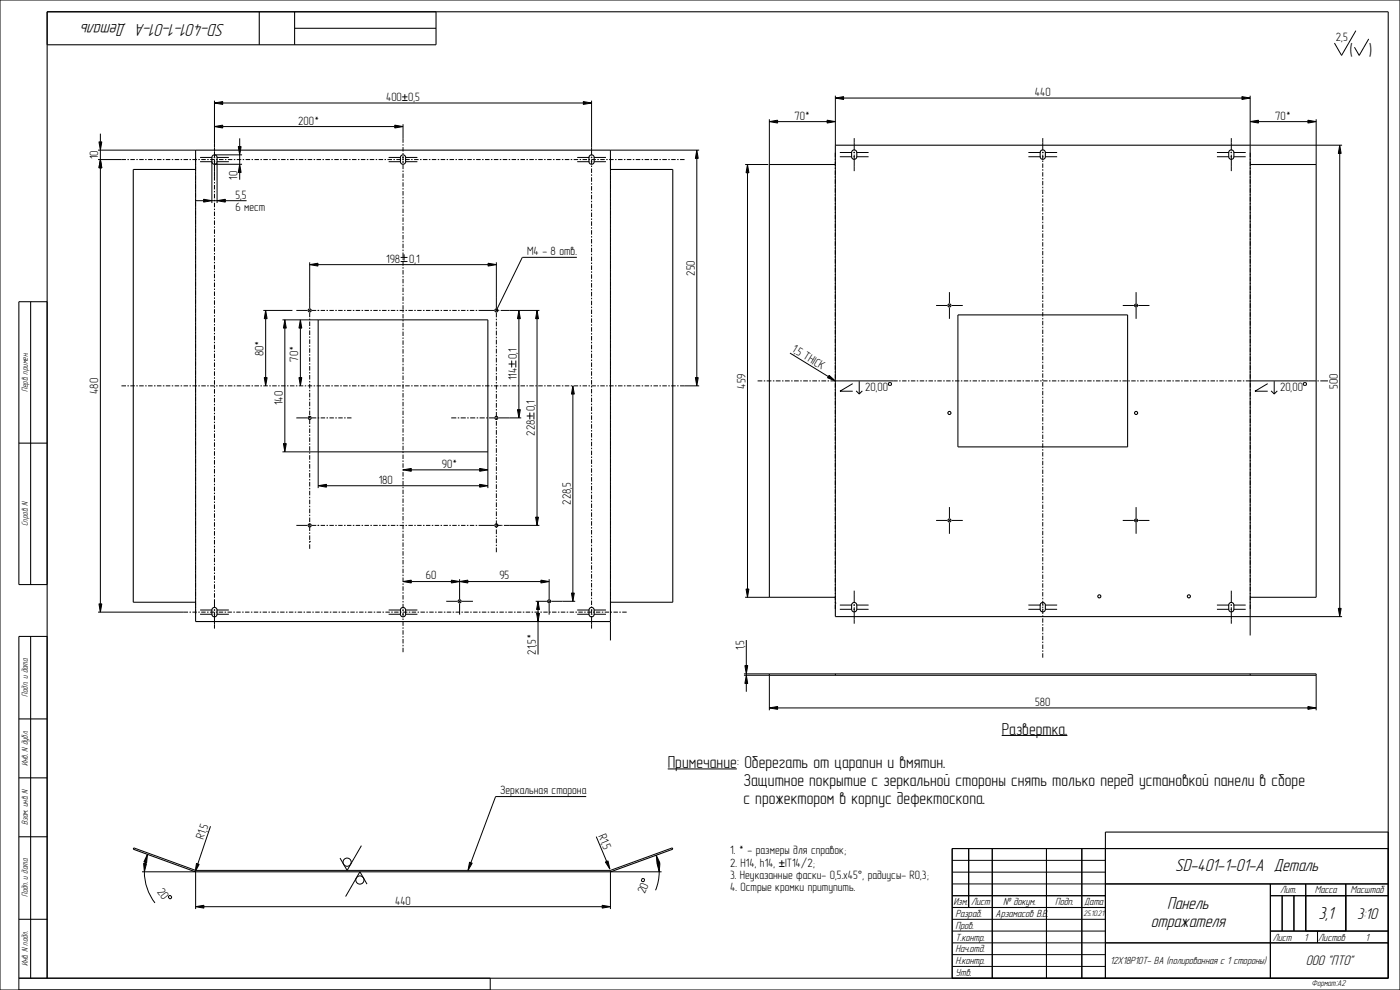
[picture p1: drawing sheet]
<svg xmlns="http://www.w3.org/2000/svg" width="594mm" height="420mm" viewBox="0 0 594 420" stroke-linecap="round" stroke-linejoin="round" font-family="sans-serif">
<g fill="none" stroke="#000" stroke-width=".45">
<path d="M110 5v14M125 12h60M125 5v14M185 5v14h-165M56.5 71.9h26.5v-8.2h176v8.2h26.5v183.6h-26.5v8.2h-176v-8.2h-26.5zM90.1 66.1a1.1 1.1 0 0 1 1.2-.4 1.1 1.1 0 0 1 .8 1.1v1.8a1.1 1.1 0 0 1-1.1 1.1 1.1 1.1 0 0 1-1.1-1.1zM170.1 66.1a1.1 1.1 0 0 1 1.2-.4 1.1 1.1 0 0 1 .8 1.1v1.8a1.1 1.1 0 0 1-1.1 1.1 1.1 1.1 0 0 1-1.1-1.1zM250.1 66.1a1.1 1.1 0 0 1 1.2-.4 1.1 1.1 0 0 1 .8 1.1v1.8a1.1 1.1 0 0 1-1.1 1.1 1.1 1.1 0 0 1-1.1-1.1zM326.4 69.8h28v-8.2h176v8.2h28v183.6h-28v8.2h-176v-8.2h-28zM361.8 63.8l.6-.2 .9 .4 .2 2.5a1.1 1.1 0 0 1-1.1 1.1 1.1 1.1 0 0 1-1.1-1.1l.1-2.2zM441.8 63.8l.6-.2 .9 .4 .2 2.5a1.1 1.1 0 0 1-1.1 1.1 1.1 1.1 0 0 1-1.1-1.1l.1-2.2zM521.8 63.8l.6-.2 .9 .4 .2 2.5a1.1 1.1 0 0 1-1.1 1.1 1.1 1.1 0 0 1-1.1-1.1l.1-2.2z"/>
<path d="M13 128v120M20 128h-12v120h12M135 135.7h72v56h-72zM406.4 133.6h72v56h-72zM8 188h12M90.3 257.9l.7-.2 .9 .4 .2 2.5a1.1 1.1 0 0 1-1.1 1.1 1.1 1.1 0 0 1-1.1-1.1l.1-2.2zM170.3 257.9l.7-.2 .9 .4 .2 2.5a1.1 1.1 0 0 1-1.1 1.1 1.1 1.1 0 0 1-1.1-1.1l.1-2.2zM250.3 257.9l.7-.2 .9 .4 .2 2.5a1.1 1.1 0 0 1-1.1 1.1 1.1 1.1 0 0 1-1.1-1.1l.1-2.2zM361.5 256a1.1 1.1 0 0 1 1.3-.3 1.1 1.1 0 0 1 .7 1v1.8a1.1 1.1 0 0 1-1.1 1.1 1.1 1.1 0 0 1-1.1-1.1zM441.8 255.8l.6-.2 .9 .4 .2 2.5a1.1 1.1 0 0 1-1.1 1.1 1.1 1.1 0 0 1-1.1-1.1l.1-2.2zM521.5 256a1.1 1.1 0 0 1 1.3-.3 1.1 1.1 0 0 1 .7 1v1.8a1.1 1.1 0 0 1-1.1 1.1 1.1 1.1 0 0 1-1.1-1.1zM13 270v145"/>
<path d="M20 270h-12v145h581v-410h-569v410M326.4 285.9v.6h232v-.6M354.4 285.9v.6M530.4 285.9v.6M8 305h12M8 330h12M8 355h12M56.7 359.7l-.2 .6 26.5 9.6M285.2 359.7l.3 .6-26.5 9.6M411 360v25M421 360v55M444 360v55"/>
<path d="M459 360v55M589 360h-185v55M589 353h-120v62M83 369.3v.6M83 369.9h176M259 369.3v.6M404 380h65M469 375h120M539 380h50M539 375v40M544 380v15M549 380v15"/>
<path d="M554 375v20M571 375v20M8 390h12M404 385h65M469 400h120M539 395h50M559 395v5"/>
<circle cx="131.4" cy="131.7" r=".66"/>
<circle cx="210.6" cy="131.7" r=".66"/>
<circle cx="402.8" cy="129.6" r=".66"/>
<circle cx="482" cy="129.6" r=".66"/>
<circle cx="131.4" cy="177.3" r=".66"/>
<circle cx="210.6" cy="177.3" r=".66"/>
<circle cx="402.8" cy="175.2" r=".66"/>
<circle cx="482" cy="175.2" r=".66"/>
<circle cx="131.4" cy="222.9" r=".66"/>
<circle cx="210.6" cy="222.9" r=".66"/>
<circle cx="402.8" cy="220.8" r=".66"/>
<circle cx="482" cy="220.8" r=".66"/>
<circle cx="195" cy="255.1" r=".66"/>
<circle cx="233" cy="255.1" r=".66"/>
<circle cx="466.4" cy="253" r=".66"/>
<circle cx="504.4" cy="253" r=".66"/>
</g>
<g fill="#000">
<path d="M91 43.7l3.5-.6v1.2zM91 53.7l3.5-.6v1.2zM167.5 53.1l3.5 .6-3.5 .6zM247.5 43.1l3.5 .6-3.5 .6zM326.4 51.6l3.5-.6v1.2zM350.9 51l3.5 .6-3.5 .6zM354.4 41.6l3.5-.6v1.2zM530.4 51.6l3.5-.6v1.2zM526.9 41l3.5 .6-3.5 .6zM554.9 51l3.5 .6-3.5 .6zM42.6 67.7l.6 3.5h-1.2zM42 60.2h1.2l-.6 3.5z"/>
<path d="M101.1 62.2h1.2l-.6 3.5zM101.7 69.7l.6 3.5h-1.2zM295.6 63.7l.6 3.5h-1.2zM317.1 69.8l.6 3.5h-1.2zM568.4 61.6l.6 3.5h-1.2zM86.4 84.5l3.5 .6-3.5 .6zM92.1 85.1l3.5-.6v1.2zM131.4 112.3l3.5-.6v1.2zM207.1 111.7l3.5 .6-3.5 .6zM112.7 131.7l.6 3.5h-1.2zM120.9 135.7l.6 3.5h-1.2zM127.4 135.7l.6 3.5h-1.2z"/>
<path d="M220.2 131.7l.6 3.5h-1.2zM227.9 131.7l.6 3.5h-1.2zM112.1 160.2h1.2l-.6 3.5zM126.8 160.2h1.2l-.6 3.5zM219.6 173.8h1.2l-.6 3.5zM243.1 163.7l.6 3.5h-1.2zM295 160.2h1.2l-.6 3.5zM351.8 159.3l2.6 2.3-3.3-1.3zM120.3 188.2h1.2l-.6 3.5zM171 199.3l3.5-.6v1.2zM203.5 198.7l3.5 .6-3.5 .6zM135 206.1l3.5-.6v1.2z"/>
<path d="M203.5 205.5l3.5 .6-3.5 .6zM227.3 219.4h1.2l-.6 3.5zM42 256.2h1.2l-.6 3.5zM171 246.7l3.5-.6v1.2zM191.5 246.1l3.5 .6-3.5 .6zM195 246.7l3.5-.6v1.2zM228.3 255.1l.6 3.5h-1.2zM229.5 246.1l3.5 .6-3.5 .6zM242.5 251.6h1.2l-.6 3.5zM316.5 249.9h1.2l-.6 3.5zM227.7 260.2h1.2l-.6 3.5zM567.8 258.1h1.2l-.6 3.5z"/>
<path d="M316.6 286.5l.6 3.5h-1.2zM316 282.4h1.2l-.6 3.5zM326.4 300.3l3.5-.6v1.2zM554.9 299.7l3.5 .6-3.5 .6zM60.9 366.3l1.2 .1-.8 3.5zM62.6 362.5l-.4 3.5-1.1-.3zM83.4 366.3l1.1 .4-1.7 3.1zM199.2 365.8l1.2 .4-1.8 3.1zM256.9 365.7l1.1-.5 .8 3.5zM278.4 362.8l1.5 3.2-1.1 .3zM278.8 366.4l1.2-.1-.3 3.6zM83 384.7l3.5-.6v1.2z"/>
<path d="M255.5 384.1l3.5 .6-3.5 .6z"/>
</g>
<g fill="none" stroke="#000" stroke-width=".42">
<path d="M0 0h594v420h-594zM575.3 13l-6.1 10.5-3-5.2M580.7 16.5l-4 7-2-3.5M42.6 56.7v3.5M91 43.7l3.5-.6v1.2zM91 53.7l3.5-.6v1.2zM91 42.7v24.4M94.5 53.7h73M94.5 43.7h153M101.7 58.7v3.5M167.5 53.1l3.5 .6-3.5 .6zM171 52.7v7.9"/>
<path d="M247.5 43.1l3.5 .6-3.5 .6zM251 42.7v23.2M326.4 51.6l3.5-.6v1.2zM326.4 50.6v19.2M329.9 51.6h21M350.9 51l3.5 .6-3.5 .6zM354.4 41.6l3.5-.6v1.2zM354.4 40.6v21M357.9 41.6h169M362.4 58.6v5.2M442.4 58.6v5.2M522.4 58.6v5.2"/>
<path d="M526.9 41l3.5 .6-3.5 .6zM530.4 51.6l3.5-.6v1.2zM530.4 40.6v21h39M533.9 51.6h21M554.9 51l3.5 .6-3.5 .6zM558.4 50.6v19.2M41.6 67.7h11.9M41.6 63.7h41.4M42 60.2h1.2l-.6 3.5zM42.6 67.7l.6 3.5h-1.2zM42.6 63.7v4M42.6 71.2v188.5"/>
<path d="M54.1 67.7h.6M55.3 67.7h1.9M57.8 67.7h.7M59.1 67.7h1.9M61.6 67.7h.6M62.8 67.7h1.9M65.4 67.7h.6M66.6 67.7h1.9M69.1 67.7h.6M70.4 67.7h1.9M72.9 67.7h.6M74.1 67.7h1.9"/>
<path d="M76.6 67.7h.7M77.9 67.7h1.9M80.4 67.7h.6M81.6 67.7h1.9M83 66.9v1.9M83 69.4v.6M83 70.7v186M84.2 67.7h.6M84.9 68.6h5.2M84.9 66.8h5.2M85.4 67.7h1.9M87.9 67.7h.6"/>
<path d="M89.2 67.7h1.9M89.9 68.6v17.5M90.7 68.6h.6M90.7 66.8h.6M91 67.7v8.9M91 77.2v.6M91 78.5v1.9M91 69.7h11.7M91 65.7h11.7M91.7 67.7h.6M91.9 68.6h5.2M91.9 66.8h5.2"/>
<path d="M92.1 69v17.1M92.9 67.7h1.9M95.5 67.7h.6M96.7 67.7h1.9M99.2 67.7h.6M100.4 67.7h2M101.1 62.2h1.2l-.6 3.5zM101.7 69.7l.6 3.5h-1.2zM101.7 65.7v4M101.7 73.2v3M103 67.7h.6M104.2 67.7h1.9"/>
<path d="M106.7 67.7h.7M108 67.7h1.9M110.5 67.7h.6M111.7 67.7h1.9M114.3 67.7h.6M115.5 67.7h1.9M118 67.7h.6M119.3 67.7h1.9M121.8 67.7h.6M123 67.7h1.9M125.5 67.7h.7M126.8 67.7h1.9"/>
<path d="M129.3 67.7h.6M130.5 67.7h2M133.1 67.7h.6M134.3 67.7h1.9M136.8 67.7h.7M138.1 67.7h1.9M140.6 67.7h.6M141.8 67.7h1.9M144.4 67.7h.6M145.6 67.7h1.9M148.1 67.7h.6M149.4 67.7h1.9"/>
<path d="M151.9 67.7h.6M153.1 67.7h1.9M155.6 67.7h.7M156.9 67.7h1.9M159.4 67.7h.6M160.6 67.7h1.9M163.2 67.7h.6M164.4 67.7h1.9M164.9 68.6h5.2M164.9 66.8h5.2M166.9 67.7h.6M168.2 67.7h1.9"/>
<path d="M170.7 68.6h.6M170.7 66.8h.6M170.7 67.7h.6M171 61.2v.6M171 62.4v1.9M171 64.9v.6M171 66.1v1.9M171 68.6v.7M171 69.9v1.8M171 72.4v.6M171 73.6v1.9M171 76.1v.6"/>
<path d="M171 77.3v1.9M171 79.8v.6M171.9 68.6h5.2M171.9 66.8h5.2M171.9 67.7h1.9M174.5 67.7h.6M175.7 67.7h1.9M178.2 67.7h.6M179.4 67.7h2M182 67.7h.6M183.2 67.7h1.9M185.7 67.7h.7"/>
<path d="M187 67.7h1.9M189.5 67.7h.6M190.7 67.7h1.9M193.3 67.7h.6M194.5 67.7h1.9M197 67.7h.6M198.3 67.7h1.9M200.8 67.7h.6M202 67.7h1.9M204.5 67.7h.7M205.8 67.7h1.9M208.3 67.7h.6"/>
<path d="M209.5 67.7h2M212.1 67.7h.6M213.3 67.7h1.9M215.8 67.7h.7M217.1 67.7h1.9M219.6 67.7h.6M220.8 67.7h1.9M223.4 67.7h.6M224.6 67.7h1.9M227.1 67.7h.6M228.4 67.7h1.9M230.9 67.7h.6"/>
<path d="M232.1 67.7h1.9M234.6 67.7h.7M235.9 67.7h1.9M238.4 67.7h.6M239.6 67.7h1.9M242.2 67.7h.6M243.4 67.7h1.9M244.9 68.6h5.2M244.9 66.8h5.2M245.9 67.7h.6M247.2 67.7h1.9M249.7 67.7h.6"/>
<path d="M250.7 68.6h.6M250.7 66.8h.6M251 66.5v.6M251 70.2v.6M251 71.5v1.9M251 74v.6M251 75.2v1.9M251 77.7v.6M251 78.9v1.9M251.9 68.6h5.2M251.9 66.8h5.2M252.8 67.7h-1.8v1.9"/>
<path d="M253.5 67.7h.6M254.7 67.7h1.9M257.2 67.7h.6M258.4 67.7h2M259 63.7h37.6M259 66.9v1.9M259 69.4v.6M259 70.7v186M261 67.7h.6M262.2 67.7h1.9M264.7 67.7h.7M266 67.7h1.9"/>
<path d="M268.5 67.7h.6M269.7 67.7h1.9M272.3 67.7h.6M273.5 67.7h1.9M276 67.7h.6M277.3 67.7h1.9M279.8 67.7h.6M281 67.7h1.9M283.5 67.7h.7M284.8 67.7h1.9M287.3 67.7h.6M288.5 67.7h2"/>
<path d="M295.6 63.7l.6 3.5h-1.2zM295.6 67.2v93M316.1 69.8h9.9M317.1 69.8l.6 3.5h-1.2zM317.1 73.3v176.6M354.4 64.8v1.9M354.4 67.3v.6M354.4 68.6v186M356.3 66.5h5.2M356.3 64.7h5.2M362.1 66.5h.6M362.1 64.7h.6"/>
<path d="M362.4 64.4v.6M362.4 65.6v7M363.4 66.5h5.1M363.4 64.7h5.1M436.3 66.5h5.2M436.3 64.7h5.2M442.1 66.5h.6M442.1 64.7h.6M442.4 64.4v.6M442.4 65.6v1.9M442.4 68.1v.6M442.4 69.3v1.9"/>
<path d="M442.4 71.8v.6M442.4 73v1.9M442.4 75.5v.6M442.4 76.8v1.8M442.4 79.2v.6M443.4 66.5h5.1M443.4 64.7h5.1M516.3 66.5h5.2M516.3 64.7h5.2M522.1 66.5h.6M522.1 64.7h.6M522.4 64.4v.6"/>
<path d="M522.4 65.6v7M523.4 66.5h5.1M523.4 64.7h5.1M530.5 64.8v1.9M530.5 67.3v.6M530.5 68.6v186M568.4 61.6l.6 3.5h-1.2zM568.4 65.1v193M82.9 85.1h3.5M86.4 84.5l3.5 .6-3.5 .6zM89.9 85.1h2.2M91 81v.6"/>
<path d="M91 82.2v1.9M91 84.8v.6M91 86v1.9M91 88.5v.6M91 89.8v1.9M91 92.3v.6M91 93.5v1.9M91 96.1v.6M91 97.3v1.9M91 99.8v.6M92.1 85.1l3.5-.6v1.2zM95.6 85.1h9"/>
<path d="M171 81.1v1.8M171 83.5v.7M171 84.8v1.9M171 87.3v.6M171 88.5v1.9M171 91v.6M171 92.2v1.9M171 94.7v.6M171 96v1.8M171 98.4v.7M171 99.7v1.9M251 81.5v.6"/>
<path d="M251 82.7v1.9M251 85.2v.6M251 86.4v1.9M251 88.9v.7M251 90.2v1.9M251 92.7v.6M251 93.9v1.9M251 96.4v.6M251 97.7v1.8M442.4 80.5v1.8M442.4 82.9v.7M442.4 84.2v1.8"/>
<path d="M442.4 86.7v.6M442.4 87.9v1.8M442.4 90.4v.6M442.4 91.6v1.9M442.4 94.1v.6M442.4 95.3v1.9M442.4 97.8v.6M442.4 99v1.9M91 101.1v1.9M91 103.6v.6M91 104.8v1.9M91 107.3v.7"/>
<path d="M91 108.6v1.9M91 111.1v.6M91 112.3v2M91 114.9v.6M91 116.1v1.9M91 118.6v.7M91 119.9v1.9M131.4 112.3l3.5-.6v1.2zM131.4 111.3v19.5M134.9 112.3h72.2M170 109.2h2.9M170 111h2.9"/>
<path d="M171 102.2v.6M171 103.4v1.9M171 105.9v.6M171 107.1v1.9M171 109.6v.6M171 110.9v1.8M171 113.4v.6M171 114.6v1.9M171 117.1v.6M171 118.3v1.9M171.4 107.9v2.6M207.1 111.7l3.5 .6-3.5 .6z"/>
<path d="M210.6 111.3v19.5M244.8 109.2h-23.2l-11 22.5M251 100.2v.6M251 101.4v1.9M251 103.9v.6M251 105.1v1.9M251 107.6v.7M251 108.9v1.9M251 111.4v.6M251 112.6v1.9M251 115.1v.6M251 116.4v1.8"/>
<path d="M251 118.9v.6M442.4 101.5v.6M442.4 102.7v1.9M442.4 105.2v.6M442.4 106.4v1.9M442.4 108.9v.6M442.4 110.2v1.8M442.4 112.6v.6M442.4 113.9v1.8M442.4 116.3v.7M442.4 117.6v1.8M91 122.4v.6"/>
<path d="M91 123.6v2M91 126.2v.6M91 127.4v1.9M91 129.9v.7M91 131.2v1.9M91 133.7v.6M91 134.9v1.9M91 137.5v.6M91 138.7v1.9M111.7 131.7h12.4M112.7 131.7l.6 3.5h-1.2zM112.7 135.2v25"/>
<path d="M119.9 135.7h15.1M120.9 135.7l.6 3.5h-1.2zM120.9 139.2v49M125.7 131.7h4.8M127.4 135.7l.6 3.5h-1.2zM127.4 139.2v21M131.1 131.7h.6M131.4 131.4v.6M131.4 132.6v1.9M131.4 135.2v.6M131.4 136.4v1.9M131.4 138.9v.7"/>
<path d="M132.3 131.7h1.9M134.8 131.7h.1M134.8 131.7h.6M136 131.7h1.9M138.5 131.7h.7M139.8 131.7h1.8M142.3 131.7h.6M143.5 131.7h1.9M146 131.7h.6M147.2 131.7h1.9M149.7 131.7h.6M150.9 131.7h1.9"/>
<path d="M153.4 131.7h.6M154.7 131.7h1.8M157.2 131.7h.6M158.4 131.7h1.9M160.9 131.7h.6M162.1 131.7h1.9M164.6 131.7h.6M165.8 131.7h1.9M168.3 131.7h.6M169.6 131.7h1.8M171 120.8v.6M171 122v1.9"/>
<path d="M171 124.5v.7M171 125.8v1.8M171 128.3v.6M171 129.5v1.9M171 132v.6M171 133.2v1.9M171 135.7v.6M171 136.9v1.9M171 139.4v.7M172 131.7h.7M173.3 131.7h1.9M175.8 131.7h.6"/>
<path d="M177 131.7h1.9M179.5 131.7h.6M180.7 131.7h1.9M183.2 131.7h.6M184.5 131.7h1.8M186.9 131.7h.7M188.2 131.7h1.8M190.7 131.7h.6M191.9 131.7h1.9M194.4 131.7h.6M195.6 131.7h1.9M198.1 131.7h.6"/>
<path d="M199.3 131.7h1.9M201.8 131.7h.7M203.1 131.7h6.6M210.3 131.7h1.5M210.6 131.4v.6M210.6 132.6v2M210.6 135.2v.6M210.6 136.5v1.9M210.6 139.1v.6M220.2 131.7l.6 3.5h-1.2zM220.2 135.2v38.6M227.9 131.7l.6 3.5h-1.2z"/>
<path d="M227.9 135.2v84.2M228.9 131.7h-16.5M251 120.1v1.9M251 122.6v.6M251 123.8v1.9M251 126.3v.7M251 127.6v1.9M251 130.1v.6M251 131.3v1.9M251 133.8v.6M251 135.1v1.9M251 137.6v.6"/>
<path d="M251 138.8v1.9M397.2 129.6h4.7M402.5 129.6h.6M402.8 123.9v4.8M402.8 129.3v.6M402.8 130.5v4.8M403.8 129.6h4.7M442.4 120.1v.6M442.4 121.3v1.8M442.4 123.8v.6M442.4 125v1.9M442.4 127.5v.6"/>
<path d="M442.4 128.7v1.9M442.4 131.2v.6M442.4 132.4v1.9M442.4 134.9v.6M442.4 136.1v1.9M442.4 138.6v.6M442.4 139.8v1.9M476.4 129.6h4.7M481.7 129.6h.6M482 123.9v4.8M482 129.3v.6M482 130.5v4.8"/>
<path d="M483 129.6h4.7M91 141.2v.6M91 142.5v1.9M91 145v.6M91 146.2v1.9M91 148.8v.6M91 150v1.9M91 152.5v.6M91 153.8v1.9M91 156.3v.6M91 157.5v1.9M131.4 140.2v1.9"/>
<path d="M131.4 142.7v.6M131.4 144v1.9M131.4 146.5v.6M131.4 147.7v2M131.4 150.3v.6M131.4 151.5v1.9M131.4 154.1v.6M131.4 155.3v1.9M131.4 157.8v.7M131.4 159.1v1.9M171 140.7v1.8M171 143.2v.6"/>
<path d="M171 144.4v1.9M171 146.9v.6M171 148.1v1.9M171 150.6v.6M171 151.9v1.8M171 154.3v.7M171 155.6v1.9M171 158.1v.6M171 159.3v1.9M210.6 140.3v2M210.6 142.9v.6M210.6 144.1v2"/>
<path d="M210.6 146.7v.6M210.6 148v1.9M210.6 150.6v.6M210.6 151.8v2M210.6 154.4v.6M210.6 155.6v2M210.6 158.2v.6M210.6 159.5v1.9M215.8 154.4h2.6M217.1 153v2.9M218.8 153v2.9M251 141.3v.6"/>
<path d="M251 142.5v1.9M251 145.1v.6M251 146.3v1.9M251 148.8v.6M251 150v1.9M251 152.5v.7M251 153.8v1.9M251 156.3v.6M251 157.5v1.9M335.2 149.8l16.2 10M351.8 159.3l2.6 2.3-3.3-1.3zM442.4 142.3v.6"/>
<path d="M442.4 143.6v1.8M442.4 146v.6M442.4 147.3v1.8M442.4 149.7v.7M442.4 151v1.8M442.4 153.4v.7M442.4 154.7v1.8M442.4 157.2v.6M442.4 158.4v1.9M51.5 163.7h2M54.1 163.7h.6M55.3 163.7h1.9"/>
<path d="M57.8 163.7h.7M59.1 163.7h1.9M61.6 163.7h.6M62.8 163.7h1.9M65.4 163.7h.6M66.6 163.7h1.9M69.1 163.7h.6M70.4 163.7h1.9M72.9 163.7h.6M74.1 163.7h1.9M76.6 163.7h.7M77.9 163.7h1.9"/>
<path d="M80.4 163.7h.6M81.6 163.7h1.9M84.2 163.7h.6M85.4 163.7h1.9M87.9 163.7h.6M89.2 163.7h1.9M91 160.1v.6M91 161.3v1.9M91 163.8v.6M91 165.1v1.9M91 167.6v.6M91 168.8v1.9"/>
<path d="M91 171.4v.6M91 172.6v1.9M91 175.1v.6M91 176.4v1.9M91 178.9v.6M91.7 163.7h.6M92.9 163.7h1.9M95.5 163.7h.6M96.7 163.7h1.9M99.2 163.7h.6M100.4 163.7h2M103 163.7h.6"/>
<path d="M104.2 163.7h1.9M106.7 163.7h.7M108 163.7h1.9M110.5 163.7h.6M111.7 163.7h1.9M112.1 160.2h1.2l-.6 3.5zM114.3 163.7h.6M115.5 163.7h1.9M118 163.7h.6M119.3 163.7h1.9M121.8 163.7h.6M123 163.7h1.9"/>
<path d="M125.5 163.7h.7M125.7 177.3h4.8M126.8 163.7h1.9M126.8 160.2h1.2l-.6 3.5zM129.3 163.7h.6M130.5 163.7h2M131.1 177.3h.6M131.4 161.6v.6M131.4 162.9v1.9M131.4 165.4v.6M131.4 166.6v2M131.4 169.2v.6"/>
<path d="M131.4 170.4v1.9M131.4 173v.6M131.4 174.2v1.9M131.4 176.7v.7M131.4 178v1.9M132.3 177.3h1.9M133.1 163.7h.6M134.3 163.7h1.9M134.8 177.3h.6M136.1 177.3h1.8M136.8 163.7h.7M138.1 163.7h1.9"/>
<path d="M138.6 177.3h.6M139.8 177.3h1.9M140.6 163.7h.6M141.8 163.7h1.9M142.3 177.3h.6M143.5 177.3h1.9M144.4 163.7h.6M145.6 163.7h1.9M146 177.3h.6M147.3 177.3h1.8M148.1 163.7h.6M149.4 163.7h1.9"/>
<path d="M151.9 163.7h.6M153.1 163.7h1.9M155.6 163.7h.7M156.9 163.7h1.9M159.4 163.7h.6M160.6 163.7h1.9M163.2 163.7h.6M164.4 163.7h1.9M166.9 163.7h.6M168.2 163.7h1.9M170.7 163.7h.6M171 161.8v.6"/>
<path d="M171 163v1.9M171 165.5v.6M171 166.8v1.8M171 169.2v.7M171 170.5v1.9M171 173v.6M171 174.2v1.9M171 176.7v.6M171 177.9v1.9M171.9 163.7h1.9M174.5 163.7h.6M175.7 163.7h1.9"/>
<path d="M178.2 163.7h.6M179.4 163.7h2M182 163.7h.6M183.2 163.7h1.9M185.7 163.7h.7M187 163.7h1.9M189.5 163.7h.6M190.7 163.7h1.9M191.4 177.3h2.2M193.3 163.7h.6M194.2 177.3h.6M194.5 163.7h1.9"/>
<path d="M195.5 177.3h2.1M197 163.7h.6M198.2 177.3h.7M198.3 163.7h1.9M199.5 177.3h2.1M200.8 163.7h.6M202 163.7h1.9M202.3 177.3h.6M203.5 177.3h2.2M204.5 163.7h.7M205.8 163.7h1.9M206.3 177.3h.6"/>
<path d="M207.5 177.3h2.2M208.3 163.7h.6M209.5 163.7h2M210.3 177.3h.6M210.6 162.1v.6M210.6 163.3v2M210.6 165.9v.6M210.6 167.1v2M210.6 169.7v.6M210.6 171v1.9M210.6 173.6v.6M210.6 174.8v2"/>
<path d="M210.6 177.4v.6M210.6 178.6v2M211.5 177.3h9.7M212.1 163.7h.6M213.3 163.7h1.9M215.8 163.7h.7M217.1 163.7h1.9M219.6 173.8h1.2l-.6 3.5zM219.6 163.7h.6M220.8 163.7h1.9M223.4 163.7h.6M223.5 176.5h2.6"/>
<path d="M224.6 163.7h1.9M224.8 175v2.9M226.5 175v2.9M227.1 163.7h.6M228.4 163.7h1.9M230.9 163.7h.6M232.1 163.7h1.9M234.6 163.7h.7M235.9 163.7h1.9M238.4 163.7h.6M239.6 163.7h1.9M242.2 163.7h.6"/>
<path d="M243.1 163.7l.6 3.5h-1.2zM243.1 167.2v84.4M243.4 163.7h1.9M245.9 163.7h.6M247.2 163.7h1.9M249.7 163.7h.6M250.9 163.7h1.9M251 160v.6M251 161.3v1.8M251 163.8v.6M251 165v1.9M251 167.5v.6"/>
<path d="M251 168.7v1.9M251 171.2v.7M251 172.5v1.9M251 175v.6M251 176.2v1.9M251 178.7v.6M251 180v1.8M253.5 163.7h.6M254.7 163.7h1.9M257.2 163.7h.6M258.4 163.7h2M261 163.7h.6"/>
<path d="M262.2 163.7h1.9M264.7 163.7h.7M266 163.7h1.9M268.5 163.7h.6M269.7 163.7h1.9M272.3 163.7h.6M273.5 163.7h1.9M276 163.7h.6M277.3 163.7h1.9M279.8 163.7h.6M281 163.7h1.9M283.5 163.7h.7"/>
<path d="M284.8 163.7h1.9M287.3 163.7h.6M288.5 163.7h8.1M295 160.2h1.2l-.6 3.5zM321.4 161.6h2M324.1 161.6h.6M325.3 161.6h2M327.9 161.6h.6M329.2 161.6h2M331.8 161.6h.6M333 161.6h2M335.7 161.6h.6"/>
<path d="M336.9 161.6h2M339.5 161.6h.7M340.8 161.6h2M343.4 161.6h.6M344.6 161.6h2.1M347.3 161.6h.6M348.5 161.6h2M351.1 161.6h.7M352.4 161.6h28.5M361.8 162.8l-5.4 3.2h5.4M363.2 165.8l1.4 1.3 1.3-1.3M364.6 161.7v5.4"/>
<path d="M376.9 162.6l1-.3 .3 .9-1 .3zM381.5 161.6h.6M382.7 161.6h1.9M385.2 161.6h.7M386.5 161.6h1.9M389 161.6h.6M390.2 161.6h1.9M392.7 161.6h.6M394 161.6h1.8M396.5 161.6h.6M397.7 161.6h1.9M400.2 161.6h.6"/>
<path d="M401.4 161.6h1.9M403.9 161.6h.7M405.2 161.6h1.9M407.7 161.6h.6M408.9 161.6h1.9M411.4 161.6h.6M412.7 161.6h1.8M415.2 161.6h.6M416.4 161.6h1.9M418.9 161.6h.6M420.1 161.6h1.9M422.6 161.6h.7"/>
<path d="M423.9 161.6h1.9M426.4 161.6h.6M427.6 161.6h1.9M430.1 161.6h.6M431.4 161.6h1.8M433.9 161.6h.6M435.1 161.6h1.9M437.6 161.6h.6M438.8 161.6h1.9M441.3 161.6h.7M442.4 160.9v.6M442.4 162.1v1.9"/>
<path d="M442.4 164.6v.6M442.4 165.8v1.9M442.4 168.3v.6M442.4 169.5v1.9M442.4 172v.6M442.4 173.2v1.9M442.4 175.7v.6M442.4 177v1.8M442.4 179.4v.6M442.6 161.6h1.9M445.1 161.6h.6M446.3 161.6h1.9"/>
<path d="M448.8 161.6h.6M450.1 161.6h1.8M452.6 161.6h.6M453.8 161.6h1.9M456.3 161.6h.6M457.5 161.6h1.9M460 161.6h.7M461.3 161.6h1.9M463.8 161.6h.6M465 161.6h1.9M467.5 161.6h.6M468.7 161.6h1.9"/>
<path d="M471.3 161.6h.6M472.5 161.6h1.9M475 161.6h.6M476.2 161.6h1.9M478.7 161.6h.6M480 161.6h1.9M482.5 161.6h.6M483.7 161.6h1.9M486.2 161.6h.6M487.4 161.6h1.9M489.9 161.6h.7M491.2 161.6h1.9"/>
<path d="M493.7 161.6h.6M494.9 161.6h1.9M497.4 161.6h.6M498.7 161.6h1.8M501.2 161.6h.6M502.4 161.6h1.9M504.9 161.6h.6M506.1 161.6h1.9M508.6 161.6h.7M509.9 161.6h1.9M512.4 161.6h.6M513.6 161.6h1.9"/>
<path d="M516.1 161.6h.6M517.4 161.6h1.8M519.9 161.6h.6M521.1 161.6h1.9M523.6 161.6h.6M524.8 161.6h1.9M527.3 161.6h.7M528.6 161.6h29.7M537.9 162.8l-5.4 3.2h5.4M539.3 165.8l1.3 1.3 1.3-1.3M540.6 161.7v5.4M553 162.6l1-.3 .3 .9-1 .3z"/>
<path d="M558.9 161.6h.7M560.2 161.6h3.2M91 180.1v1.9M91 182.6v.7M91 183.9v1.9M91 186.4v.6M91 187.6v2M91 190.2v.6M91 191.4v1.9M91 193.9v.7M91 195.2v1.9M91 197.7v.6"/>
<path d="M91 198.9v2M119.9 191.7h15M120.3 188.2h1.2l-.6 3.5zM131.4 180.5v.6M131.4 181.8v1.9M131.4 184.3v.6M131.4 185.5v2M131.4 188.1v.6M131.4 189.3v1.9M131.4 191.9v.6M131.4 193.1v1.9M131.4 195.6v.7"/>
<path d="M131.4 196.9v1.9M131.4 199.4v.6M135 191.7v15.4M171 199.3l3.5-.6v1.2zM171 180.4v.6M171 181.7v1.8M171 184.2v.6M171 185.4v1.9M171 187.9v.6M171 189.1v1.9M171 191.6v.6M171 192.8v1.9"/>
<path d="M171 195.3v.7M171 196.6v1.8M171 199.1v.6M174.5 199.3h29M203.5 198.7l3.5 .6-3.5 .6zM207 191.7v15.4M210.6 181.2v.6M210.6 182.5v1.9M210.6 185.1v.6M210.6 186.3v2M210.6 188.9v.6M210.6 190.1v2"/>
<path d="M210.6 192.7v.6M210.6 194v1.9M210.6 196.6v.6M210.6 197.8v2M251 182.5v.6M251 183.7v1.9M251 186.2v.6M251 187.4v1.9M251 189.9v.7M251 191.2v1.9M251 193.7v.6M251 194.9v1.9"/>
<path d="M251 197.4v.6M251 198.7v1.9M442.4 180.7v1.8M442.4 183.1v.7M442.4 184.4v1.8M442.4 186.8v.7M442.4 188.1v1.8M442.4 190.6v.6M442.4 191.8v1.9M442.4 194.3v.6M442.4 195.5v1.9M442.4 198v.6"/>
<path d="M442.4 199.2v1.9M91 201.5v.6M91 202.7v1.9M91 205.2v.7M91 206.5v1.9M91 209v.6M91 210.2v2M91 212.8v.6M91 214v1.9M91 216.5v.7M91 217.8v1.9M131.4 200.7v1.9"/>
<path d="M131.4 203.2v.6M131.4 204.4v2M131.4 207v.6M131.4 208.2v2M131.4 210.8v.6M131.4 212v1.9M131.4 214.5v.7M131.4 215.8v1.9M131.4 218.3v.6M131.4 219.6v1.9M135 206.1l3.5-.6v1.2zM138.5 206.1h65"/>
<path d="M171 200.3v1.9M171 202.8v.6M171 204v1.9M171 206.5v.6M171 207.7v1.9M171 210.2v.7M171 211.5v1.8M171 214v.6M171 215.2v1.9M171 217.7v.6M171 218.9v1.9M203.5 205.5l3.5 .6-3.5 .6z"/>
<path d="M210.6 200.4v.6M210.6 201.6v2M210.6 204.2v.6M210.6 205.5v1.9M210.6 208.1v.6M210.6 209.3v2M210.6 211.9v.6M210.6 213.1v2M210.6 215.7v.6M210.6 217v1.9M210.6 219.6v.6M227.3 219.4h1.2l-.6 3.5z"/>
<path d="M251 201.2v.6M251 202.4v1.9M251 204.9v.6M251 206.1v1.9M251 208.7v.6M251 209.9v1.9M251 212.4v.6M251 213.6v1.9M251 216.1v.7M251 217.4v1.9M251 219.9v.6M402.8 215.1v4.8"/>
<path d="M442.4 201.7v.6M442.4 202.9v1.9M442.4 205.4v.6M442.4 206.6v1.9M442.4 209.1v.6M442.4 210.3v1.9M442.4 212.8v.6M442.4 214.1v1.8M442.4 216.5v.7M442.4 217.8v1.8M482 215.1v4.8M91 220.3v.6"/>
<path d="M91 221.5v1.9M91 224.1v.6M91 225.3v1.9M91 227.8v.6M91 229.1v1.9M91 231.6v.6M91 232.8v1.9M91 235.4v.6M91 236.6v1.9M91 239.1v.6M125.7 222.9h4.8M131.1 222.9h.6"/>
<path d="M131.4 229.7h.1M131.4 222.1v.6M131.4 223.3v2M131.4 225.9v.6M131.4 227.1v2M131.4 229.7v.6M131.4 230.9v1.9M132.3 222.9h1.9M134.8 222.9h.1M134.8 222.9h.6M136 222.9h1.9M138.5 222.9h.7"/>
<path d="M139.8 222.9h1.8M142.3 222.9h.6M143.5 222.9h1.9M146 222.9h.6M147.2 222.9h1.9M149.7 222.9h.6M150.9 222.9h1.9M153.4 222.9h.6M154.7 222.9h1.8M157.2 222.9h.6M158.4 222.9h1.9M160.9 222.9h.6"/>
<path d="M162.1 222.9h1.9M164.6 222.9h.6M165.8 222.9h1.9M168.3 222.9h.6M169.6 222.9h1.8M171 221.4v.6M171 222.7v1.8M171 225.1v.7M171 226.4v1.9M171 228.9v.6M171 230.1v1.9M171 232.6v.6"/>
<path d="M171 233.8v1.9M171 236.3v.6M171 237.6v1.8M172 222.9h.7M173.3 222.9h1.9M175.8 222.9h.6M177 222.9h1.9M179.5 222.9h.6M180.7 222.9h1.9M183.2 222.9h.6M184.5 222.9h1.8M186.9 222.9h.7"/>
<path d="M188.2 222.9h1.8M190.7 222.9h.6M191.9 222.9h1.9M194.4 222.9h.6M195.6 222.9h1.9M198.1 222.9h.6M199.3 222.9h1.9M201.8 222.9h.7M203.1 222.9h6.6M210.3 222.9h2.9M210.6 220.8v2M210.6 223.4v.6"/>
<path d="M210.6 224.6v2M210.6 227.2v.6M210.6 228.5v1.9M210.6 231.1v.6M210.6 232.3v2M213.8 222.9h15.1M251 221.1v1.9M251 223.6v.6M251 224.9v1.8M251 227.4v.6M251 228.6v1.9M251 231.1v.6"/>
<path d="M251 232.3v1.9M251 234.8v.7M251 236.1v1.9M251 238.6v.6M251 239.8v1.9M397.2 220.8h4.7M402.5 220.8h.6M402.8 220.5v.6M402.8 221.7v4.8M403.8 220.8h4.7M442.4 220.2v.7M442.4 221.5v1.8"/>
<path d="M442.4 224v.6M442.4 225.2v1.8M442.4 227.7v.6M442.4 228.9v1.9M442.4 231.4v.6M442.4 232.6v1.9M442.4 235.1v.6M442.4 236.3v1.9M442.4 238.8v.6M476.4 220.8h4.7M481.7 220.8h.6M482 220.5v.6"/>
<path d="M482 221.7v4.8M483 220.8h4.7M42 256.2h1.2l-.6 3.5zM79.8 259.7h-38.2M80.4 259.7h.6M81.6 259.7h1.9M83 257.4v.6M83 258.6v1.9M84.1 259.7h.7M84.9 258.8h5.2M85.4 259.7h1.8M87.9 259.7h.6"/>
<path d="M89.1 259.7h1.9M90.7 258.8h.6M91 240.4v1.9M91 242.9v.6M91 244.1v1.9M91 246.7v.6M91 247.9v1.9M91 250.4v.6M91 251.7v1.9M91 254.2v3.7M91 258.5v.6M91 259.7v7"/>
<path d="M91.6 259.7h.6M91.9 258.8h5.2M92.8 259.7h1.9M95.3 259.7h.6M96.5 259.7h1.9M99 259.7h.6M100.3 259.7h1.8M102.7 259.7h.7M104 259.7h1.8M106.5 259.7h.6M107.7 259.7h1.9M110.2 259.7h.6"/>
<path d="M111.4 259.7h1.9M113.9 259.7h.6M115.1 259.7h1.9M117.6 259.7h.6M118.9 259.7h1.8M121.4 259.7h.6M122.6 259.7h1.9M125.1 259.7h.6M126.3 259.7h1.9M128.8 259.7h.6M130 259.7h1.9M132.5 259.7h.6"/>
<path d="M133.8 259.7h1.8M136.2 259.7h.7M137.5 259.7h1.8M140 259.7h.6M141.2 259.7h1.9M143.7 259.7h.6M144.9 259.7h1.9M147.4 259.7h.6M148.6 259.7h1.9M151.1 259.7h.6M152.4 259.7h1.8M154.8 259.7h.7"/>
<path d="M156.1 259.7h1.8M158.6 259.7h.6M159.8 259.7h1.9M162.3 259.7h.6M163.5 259.7h1.9M164.9 258.8h5.2M166 259.7h.6M167.2 259.7h1.9M169.7 259.7h.7M170.7 258.8h.6M171 259.7h1.8M171 246.7l3.5-.6v1.2z"/>
<path d="M171 240v.7M171 241.3v1.9M171 243.8v.6M171 245v1.9M171 247.5v.6M171 248.7v1.9M171 251.2v.6M171 252.5v1.8M171 255v.6M171 256.2v1.9M171 258.7v.6M171 259.9v1.9"/>
<path d="M171.9 258.8h5.2M173.5 259.7h.6M174.5 246.7h17M174.7 259.7h1.9M177.2 259.7h.6M178.4 259.7h1.9M180.9 259.7h.6M182.1 259.7h1.9M184.6 259.7h.6M185.9 259.7h1.8M188.3 259.7h.7M189.3 255.1h4.8"/>
<path d="M189.6 259.7h1.8M191.5 246.1l3.5 .6-3.5 .6zM192.1 259.7h.6M193.3 259.7h1.9M194.7 255.1h.6M195 254.8v.6M195 256v4.8M195 246.7l3.5-.6v1.2zM195 245.7v8.5M195.8 259.7h.6M195.9 255.1h4.8M197 259.7h1.9"/>
<path d="M198.5 246.7h31M199.5 259.7h.6M200.7 259.7h1.9M203.2 259.7h.6M204.5 259.7h1.8M206.9 259.7h.7M208.2 259.7h1.9M210.7 259.7h.6M211.9 259.7h1.9M214.4 259.7h.6M215.6 259.7h1.9M218.1 259.7h.6"/>
<path d="M219.3 259.7h1.9M221.8 259.7h.7M223.1 259.7h1.8M225.6 259.7h.6M226.8 259.7h1.9M227.3 255.1h4.8M228.3 255.1l.6 3.5h-1.2zM228.3 258.6v1.6M229.3 259.7h.6M229.5 246.1l3.5 .6-3.5 .6zM230.5 259.7h1.9M232.7 255.1h.6"/>
<path d="M233 254.8v.6M233 256v4.8M233 245.7v8.5M233 259.7h.6M233.9 255.1h10.2M234.2 259.7h1.9M236.7 259.7h.6M238 259.7h1.8M240.4 259.7h.7M241.7 259.7h1.8M242.5 251.6h1.2l-.6 3.5zM244.2 259.7h.6"/>
<path d="M244.9 258.8h5.2M245.4 259.7h1.9M247.9 259.7h.6M249.1 259.7h1.9M250.7 258.8h.6M251 242.3v.6M251 243.6v1.8M251 246.1v.6M251 247.3v1.9M251 249.8v.6M251 251v1.9M251 253.6v.6"/>
<path d="M251 254.8v1.9M251 257.3v.6M251 258.5v2.2M251.6 259.7h.6M251.9 258.8h5.2M252.8 259.7h1.9M255.3 259.7h.6M256.6 259.7h1.8M259 257.4v.6M259 258.6v1.9M259.1 259.7h.6M260.3 259.7h1.9"/>
<path d="M262.8 259.7h.6M264 259.7h1.9M316.1 253.4h10.3M316.5 249.9h1.2l-.6 3.5zM354.4 255.9h.1M354.4 255.3v.6M354.4 256.5v1.9M356.3 258.5h5.2M356.3 256.7h5.2M362.1 258.5h.6M362.1 256.7h.6M362.4 250.6v5.2"/>
<path d="M362.4 256.4v.6M362.4 257.6v7M363.4 258.5h5.1M363.4 256.7h5.1M436.3 258.5h5.2M436.3 256.7h5.2M442.1 258.5h.6M442.1 256.7h.6M442.4 240v1.9M442.4 242.5v.6M442.4 243.7v1.9M442.4 246.2v.6"/>
<path d="M442.4 247.5v1.8M442.4 249.9v.7M442.4 251.2v1.8M442.4 253.6v.7M442.4 254.9v1.8M442.4 257.4v.6M442.4 258.6v1.8M443.4 258.5h5.1M443.4 256.7h5.1M516.3 258.5h5.2M516.3 256.7h5.2M522.1 258.5h.6"/>
<path d="M522.1 256.7h.6M522.4 250.6v5.2M522.4 256.4v.6M522.4 257.6v7M523.4 258.5h5.1M523.4 256.7h5.1M530.5 255.3v.6M530.5 256.5v1.9M567.8 258.1h1.2l-.6 3.5zM84.9 260.6h5.2M90.7 260.6h.6M91.9 260.6h5.2"/>
<path d="M164.9 260.6h5.2M170.7 260.6h.6M171 262.4v.6M171 263.6v1.9M171 266.1v.7M171 267.4v1.8M171 269.9v.6M171 271.1v1.9M171 273.6v.6M171 274.8v1.9M171.9 260.6h5.2M227.7 260.2h1.2l-.6 3.5z"/>
<path d="M228.3 263.7v14M244.9 260.6h5.2M250.7 260.6h.6M251 261.3v5.4M251.9 260.6h5.2M259 263.7v8M316.6 271.5v10.9M442.4 261.1v.6M442.4 262.3v1.9M442.4 264.8v.6M442.4 266v1.9M442.4 268.5v.6"/>
<path d="M442.4 269.7v1.9M442.4 272.2v.6M442.4 273.4v1.9M442.4 275.9v.6M442.4 277.1v1.9M569.4 261.6h-39v8M315.6 285.9h242.8M315.6 286.5h10.8v14.8M316 282.4h1.2l-.6 3.5zM316.6 286.5l.6 3.5h-1.2zM316.6 285.9v.6M316.6 290v3.5"/>
<path d="M554.9 299.7l3.5 .6-3.5 .6zM558.4 286.5v14.8M326.4 300.3l3.5-.6v1.2zM329.9 300.3h225M425 312h27.9M248.7 337.9h-38.4l-10.5 28.1M283.3 326.2h29.3M56.7 359.7l26.3 9.6h176l26.2-9.6M89.3 350.5l-5.4 16M153.3 358.8l-6 10.5-3-5.3M253 354.9l4.4 10.6M404 360h185v55h-185z"/>
<path d="M411 360v25M421 360v55M444 360v55M459 360v55M469 360v55M60.3 369.9h22.6M60.9 366.3l1.2 .1-.8 3.5zM61.3 369.9a21.6 21.6 0 0 0 4.5 13.2M61.6 365.8l-.1 .6M62.6 362.5l-.4 3.5-1.1-.3zM83 369.9v15.8M83.4 366.3l1.1 .4-1.7 3.1z"/>
<path d="M155.7 375.1l-3-5.2-6.1 10.5M199.2 365.8l1.2 .4-1.8 3.1zM256.9 365.7l1.1-.5 .8 3.5zM259 369.9v15.8M259.1 369.9h21.6M272.4 372.8l.9 .1-.1 1h-.9zM278.4 362.8l1.5 3.2-1.1 .3zM278.8 366.4l1.2-.1-.3 3.6zM279.4 366.2v.2M279.7 369.9l-.3 3.5-1.3 4.3M404 365h65M404 370h65"/>
<path d="M404 375h185M404 380h65M539 380h50M539 375v40M544 380v15M549 380v15M554 375v20M571 375v20M71.5 380.3l.9-.3 .4 .9-.9 .3zM83 384.7l3.5-.6v1.2zM86.5 384.7h169M255.5 384.1l3.5 .6-3.5 .6z"/>
<path d="M404 385h65M404 390h65M404 395h65M404 400h185M539 395h50M559 395v5M8 420v-5h200v5M404 405h65M404 410h65"/>
<circle cx="147.3" cy="365.8" r="1.74"/>
<circle cx="152.7" cy="373.3" r="1.74"/>
</g>
<g font-size="7.6">
<text x="95.4" y="10.1" transform="rotate(-180 95.4 10.1)">SD-401-1-01-A Деталь</text>
<text x="498.6" y="369.4">SD-401-1-01-A Деталь</text>
<text x="495.2" y="385.6">Панель</text>
<text x="488.3" y="393.3">отражателя</text>
<text x="559.5" y="390.1">3,1</text>
</g>
<g font-size="7.5">
<text x="572.6" y="23.7">(</text>
<text x="580.7" y="23.7">)</text>
</g>
<g font-size="7.3">
<text x="425" y="311.8">Развертка.</text>
<text x="283.3" y="326">Примечание: Оберегать от царапин и вмятин.</text>
<text x="315.5" y="333.5">Защитное покрытие с зеркальной стороны снять только перед установкой панели в сборе</text>
<text x="315.5" y="341">с прожектором в корпус дефектоскопа.</text>
</g>
<text font-size="6.8" x="575.8" y="389.8">3:10</text>
<text font-size="6.1" x="554" y="409.6">ООО &quot;ПТО&quot;</text>
<g font-size="5.1">
<text x="566.8" y="17.4">2,5</text>
<text x="439" y="40.7">440</text>
<text x="163.8" y="42.8">400±0,5</text>
<text x="126.5" y="52.8">200*</text>
<text x="337" y="50.7">70*</text>
<text x="541" y="50.7">70*</text>
<text x="41.7" y="67.6" transform="rotate(-90 41.7 67.6)">10</text>
<text x="100.8" y="76.2" transform="rotate(-90 100.8 76.2)">10</text>
<text x="99.9" y="84.3">5,5</text>
<text x="99.9" y="89.5">6 мест</text>
<text x="163.8" y="111.4">198</text>
<text x="173.6" y="111.4">0,1</text>
<text x="223.6" y="108.3">М4 - 8 отв.</text>
<text x="294.8" y="116.9" transform="rotate(-90 294.8 116.9)">250</text>
<text x="335.6" y="149" transform="rotate(32 335.6 149)">1,</text>
<text x="111.8" y="151.1" transform="rotate(-90 111.8 151.1)">80*</text>
<text x="126.6" y="153.4" transform="rotate(-90 126.6 153.4)">70*</text>
<text x="219.3" y="152.2" transform="rotate(-90 219.3 152.2)">0,1</text>
<text x="337.5" y="150.2" transform="rotate(32 337.5 150.2)">5 THI</text>
<text x="345" y="154.8" transform="rotate(32 345 154.8)">CK</text>
<text x="219.3" y="161.3" transform="rotate(-90 219.3 161.3)">114</text>
<text x="41.7" y="167.1" transform="rotate(-90 41.7 167.1)">480</text>
<text x="316.3" y="164.8" transform="rotate(-90 316.3 164.8)">459</text>
<text x="367" y="166">20,00</text>
<text x="543.1" y="166">20,00</text>
<text x="567.6" y="164.8" transform="rotate(-90 567.6 164.8)">500</text>
<text x="120" y="171.9" transform="rotate(-90 120 171.9)">140</text>
<text x="227" y="174.3" transform="rotate(-90 227 174.3)">0,1</text>
<text x="227" y="184.8" transform="rotate(-90 227 184.8)">228</text>
<text x="187.4" y="198.5">90*</text>
<text x="160.7" y="205.2">180</text>
<text x="242.2" y="214.2" transform="rotate(-90 242.2 214.2)">228,5</text>
<text x="180.7" y="245.8">60</text>
<text x="211.9" y="245.8">95</text>
<text x="315.8" y="275.8" transform="rotate(-90 315.8 275.8)">1,5</text>
<text x="227.4" y="277.7" transform="rotate(-90 227.4 277.7)">21,5*</text>
<text x="439.2" y="299.5">580</text>
<text x="212.3" y="337.1">Зеркальная сторона</text>
<text x="87.8" y="352.2" transform="rotate(-71 87.8 352.2)">5</text>
<text x="86.4" y="356.4" transform="rotate(-71 86.4 356.4)">R1,</text>
<text x="253.8" y="354.6" transform="rotate(67 253.8 354.6)">R1,</text>
<text x="255.5" y="358.7" transform="rotate(67 255.5 358.7)">5</text>
<text x="309.8" y="362.5">1. * - размеры для справок;</text>
<text x="309.8" y="367.7">2. H14, h14, ±IT14/2;</text>
<text x="309.8" y="373">3. Неуказанные фаски- 0,5.х45°, радиусы- R0,3;</text>
<text x="66.5" y="378.3" transform="rotate(52 66.5 378.3)">20</text>
<text x="167.6" y="383.8">440</text>
<text x="273.6" y="379.5" transform="rotate(-68 273.6 379.5)">20</text>
<text x="309.8" y="378.2">4. Острые кромки притупить.</text>
</g>
<g font-size="4.5">
<text x="543.1" y="379.1">Лит.</text>
<text x="557.9" y="379.1">Масса</text>
<text x="573" y="379.1">Масштаб</text>
<text x="404.5" y="384.1">Изм.</text>
<text x="405.4" y="389.1">Pазраб.</text>
<text x="412" y="384.1">Лист</text>
<text x="422.4" y="389.1">Арзамасов В.В.</text>
<text x="425.7" y="384.1">№ докум.</text>
<text x="447.7" y="384.1">Подп.</text>
<text x="460" y="384.1">Дата</text>
<text x="405.4" y="394.1">Пров.</text>
<text x="405.4" y="399.1">Т.контр.</text>
<text x="540" y="399.1">Лист</text>
<text x="553.4" y="399.1">1</text>
<text x="559.3" y="399.1">Листов</text>
<text x="579.4" y="399.1">1</text>
<text x="405.4" y="404.1">Нач.отд.</text>
<text x="405.4" y="409.1">Н.контр.</text>
<text x="471" y="409.1">12Х18Р10Т- BA (полированная с 1 стороны)</text>
<text x="405.4" y="414.1">Утв.</text>
</g>
<g font-size="3.8">
<text x="11.8" y="166.3" transform="rotate(-90 11.8 166.3)">Перв. примен.</text>
<text x="11.8" y="223.1" transform="rotate(-90 11.8 223.1)">Справ. N</text>
<text x="11.8" y="295.6" transform="rotate(-90 11.8 295.6)">Подп. и дата</text>
<text x="11.8" y="324.9" transform="rotate(-90 11.8 324.9)">Инв. N дубл.</text>
<text x="11.8" y="350" transform="rotate(-90 11.8 350)">Взам. инв. N</text>
<text x="11.8" y="380.6" transform="rotate(-90 11.8 380.6)">Подп. и дата</text>
<text x="11.8" y="409.9" transform="rotate(-90 11.8 409.9)">Инв. N подл.</text>
<text x="556.5" y="418.4">Формат:А2</text>
</g>
<text font-size="3.5" x="459.7" y="388.7">25.10.21</text>
</svg>
